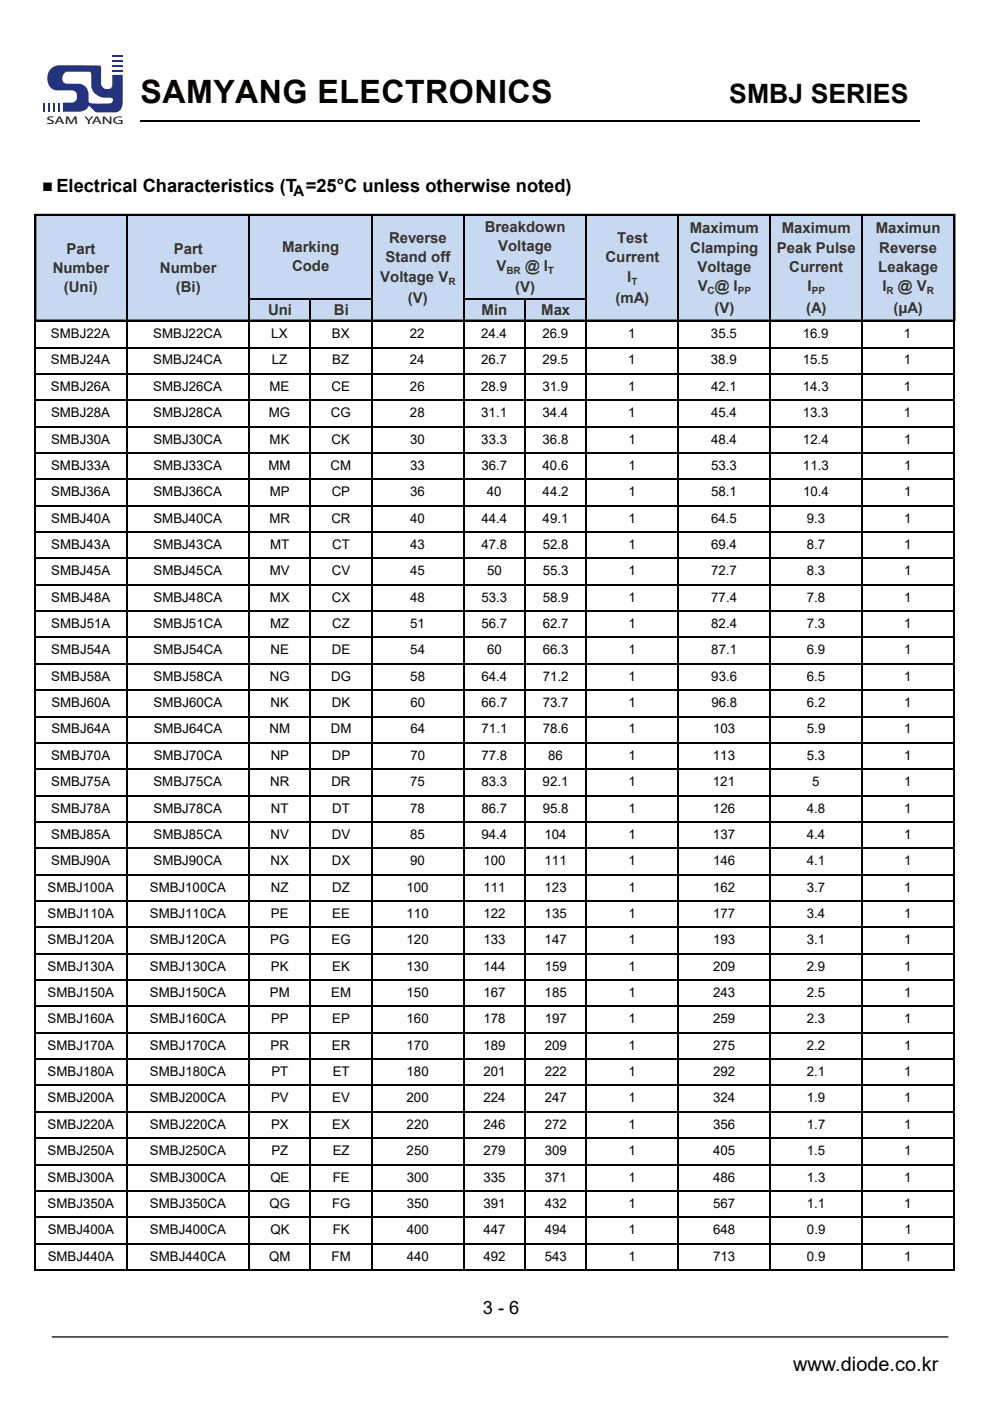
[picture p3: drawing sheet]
<svg xmlns="http://www.w3.org/2000/svg" width="210mm" height="297mm" viewBox="0 0 210 297" stroke-linecap="round" stroke-linejoin="round" font-family="sans-serif">
<path d="M7.5 45.5h195v22.4h-195z" fill="#c6d9f1" stroke="#000" stroke-width=".35"/>
<g fill="none" stroke="#000" stroke-width=".34">
<path d="M7.4 45.5v223.9M7.5 45.7h195M26.9 45.8v223.6M52.9 45.8v223.6M78.8 45.8v223.6M98.3 45.8v223.6M124.3 45.8v223.6M143.8 45.8v223.6M163.3 45.8v223.6M182.8 45.8v223.6M202.3 45.8v223.6M7.5 68.1h195"/>
<path d="M7.5 73.7h195M7.5 79.3h195M53 63.3h26M65.8 63.5v205.9M98.5 63.3h26M111.3 63.5v205.9M7.5 84.9h195M7.5 90.4h195M7.5 96h195M7.5 101.6h195M7.5 107.2h195M7.5 112.8h195"/>
<path d="M7.5 118.4h195M7.5 124h195M7.5 129.6h195M7.5 135.1h195M7.5 140.7h195M7.5 146.3h195M7.5 151.9h195M7.5 157.5h195M7.5 163.1h195M7.5 168.7h195M7.5 174.3h195M7.5 179.9h195"/>
<path d="M7.5 185.4h195M7.5 191h195M7.5 196.6h195M7.5 202.2h195M7.5 207.8h195M7.5 213.4h195M7.5 219h195M7.5 224.6h195M7.5 230.1h195M7.5 235.7h195M7.5 241.3h195M7.5 246.9h195"/>
<path d="M7.5 252.5h195M7.5 258.1h195M7.5 263.7h195M7.5 269.3h195"/>
</g>
<path d="M10.9 14.4a2.93 2.93 0 0 0 .4 4.6l.8 .2h3.2a1.34 1.34 0 0 1 1 1.3 1.34 1.34 0 0 1-1 1.3h-2v1.9h3.6a2.17 2.17 0 0 0 2-1.4l1.4 1.5h4.2a1.71 1.71 0 0 0 1.5-2v-5.9h-2.2v2.2a1.15 1.15 0 0 1-.9 .9 1.15 1.15 0 0 1-1.2-.6l-.3-.5v-3.7l-.1-.2-.6-.1-7.2-.1a3.5 3.5 0 0 0-2.6 .6zM13.8 15.4l.3-.2h4.8l.4 .4v2.6a3.1 3.1 0 0 0 2.5 2.5h1.7l.4 .2a.7 .7 0 0 1-.6 1l-3 .1a1.42 1.42 0 0 1-1.5-.5 3.1 3.1 0 0 0-1-3.4l-.9-.3h-2.9a1.38 1.38 0 0 1-.2-2.4z" fill="#24337e"/>
<path d="M23.8 15h2.2M23.8 14h2.2M23.8 12.9h2.2M23.8 11.9h2.2" fill="none" stroke="#24337e" stroke-width=".33"/>
<g fill="#24337e">
<path d="M12.3 21.8h.4v1.9h-.4z"/>
<path d="M11.3 21.8h.3v1.9h-.3z"/>
<path d="M10.2 21.8h.4v1.9h-.4z"/>
<path d="M9.2 21.8h.3v1.9h-.3z"/>
</g>
<path d="M29.8 25.7h165.3" fill="none" stroke="#000" stroke-width=".25"/>
<path d="M11.1 283.5h190" fill="none" stroke="#000" stroke-width=".26"/>
<text font-size="6.8" fill="#060001" x="29.8" y="21.8">SAMYANG ELECTRONICS</text>
<text font-size="5.7" x="154.7" y="21.8">SMBJ SERIES</text>
<text font-size="4.2" fill="#060001" x="168.2" y="290.6">www.diode.co.kr</text>
<text font-size="3.9" x="8.9" y="40.5">■ Electrical Characteristics (T =25°C unless otherwise noted)</text>
<text font-size="3.9" fill="#060001" x="102.4" y="278.6">3 - 6</text>
<text font-size="3.2" x="62.3" y="41.6">A</text>
<g font-size="3.2" fill="#333">
<text x="14.1" y="53.8">Part</text>
<text x="36.9" y="53.8">Part</text>
<text x="59.8" y="53.4">Marking</text>
<text x="82.5" y="51.5">Reverse</text>
<text x="102.8" y="49.1">Breakdown</text>
<text x="105.7" y="53.3">Voltage</text>
<text x="130.9" y="51.5">Test</text>
<text x="146.3" y="49.5">Maximum</text>
<text x="146.4" y="53.6">Clamping</text>
<text x="164.8" y="53.6">Peak Pulse</text>
<text x="165.8" y="49.5">Maximum</text>
<text x="185.7" y="49.5">Maximun</text>
<text x="186.5" y="53.6">Reverse</text>
<text x="11.2" y="57.9">Number</text>
<text x="33.9" y="57.9">Number</text>
<text x="61.9" y="57.5">Code</text>
<text x="80.6" y="59.7">Voltage V</text>
<text x="81.8" y="55.6">Stand off</text>
<text x="105.3" y="57.4">V</text>
<text x="111.4" y="57.4">@ I</text>
<text x="128.4" y="55.6">Current</text>
<text x="133.1" y="59.7">I</text>
<text x="147.9" y="57.7">Voltage</text>
<text x="167.4" y="57.7">Current</text>
<text x="186.3" y="57.7">Leakage</text>
<text x="13.5" y="62">(Uni)</text>
<text x="37.3" y="62">(Bi)</text>
<text x="86.5" y="64.2">(V)</text>
<text x="109.3" y="61.8">(V)</text>
<text x="130.6" y="64.2">(mA)</text>
<text x="148" y="61.8">V @ I</text>
<text x="171.3" y="61.8">I</text>
<text x="187.2" y="61.8">I</text>
<text x="190.5" y="61.8">@ V</text>
<text x="56.9" y="66.7">Uni</text>
<text x="70.8" y="66.7">Bi</text>
<text x="102.1" y="66.7">Min</text>
<text x="114.8" y="66.7">Max</text>
<text x="151.5" y="66.3">(V)</text>
<text x="171" y="66.3">(A)</text>
<text x="189.5" y="66.3">(μA)</text>
</g>
<g font-size="2.8">
<text x="10.8" y="71.7">SMBJ22A</text>
<text x="32.5" y="71.7">SMBJ22CA</text>
<text x="57.5" y="71.7">LX</text>
<text x="70.4" y="71.7">BX</text>
<text x="86.9" y="71.7">22</text>
<text x="102.1" y="71.7">24.4</text>
<text x="115.1" y="71.7">26.9</text>
<text x="133.3" y="71.7">1</text>
<text x="150.8" y="71.7">35.5</text>
<text x="170.3" y="71.7">16.9</text>
<text x="191.7" y="71.7">1</text>
<text x="10.8" y="77.3">SMBJ24A</text>
<text x="32.5" y="77.3">SMBJ24CA</text>
<text x="57.6" y="77.3">LZ</text>
<text x="70.5" y="77.3">BZ</text>
<text x="86.9" y="77.3">24</text>
<text x="102.1" y="77.3">26.7</text>
<text x="115.1" y="77.3">29.5</text>
<text x="133.2" y="77.3">1</text>
<text x="150.8" y="77.3">38.9</text>
<text x="170.3" y="77.3">15.5</text>
<text x="191.7" y="77.3">1</text>
<text x="10.8" y="82.9">SMBJ26A</text>
<text x="32.5" y="82.9">SMBJ26CA</text>
<text x="57.2" y="82.9">ME</text>
<text x="70.3" y="82.9">CE</text>
<text x="87" y="82.9">26</text>
<text x="102.1" y="82.9">28.9</text>
<text x="115.1" y="82.9">31.9</text>
<text x="133.3" y="82.9">1</text>
<text x="150.8" y="82.9">42.1</text>
<text x="170.3" y="82.9">14.3</text>
<text x="191.7" y="82.9">1</text>
<text x="10.8" y="88.5">SMBJ28A</text>
<text x="32.5" y="88.5">SMBJ28CA</text>
<text x="57" y="88.5">MG</text>
<text x="70.2" y="88.5">CG</text>
<text x="87" y="88.5">28</text>
<text x="102.1" y="88.5">31.1</text>
<text x="115.1" y="88.5">34.4</text>
<text x="133.3" y="88.5">1</text>
<text x="150.8" y="88.5">45.4</text>
<text x="170.3" y="88.5">13.3</text>
<text x="191.7" y="88.5">1</text>
<text x="10.8" y="94">SMBJ30A</text>
<text x="32.5" y="94">SMBJ30CA</text>
<text x="57.2" y="94">MK</text>
<text x="70.3" y="94">CK</text>
<text x="87" y="94">30</text>
<text x="102.1" y="94">33.3</text>
<text x="115.1" y="94">36.8</text>
<text x="133.3" y="94">1</text>
<text x="150.8" y="94">48.4</text>
<text x="170.3" y="94">12.4</text>
<text x="191.7" y="94">1</text>
<text x="10.8" y="99.6">SMBJ33A</text>
<text x="32.5" y="99.6">SMBJ33CA</text>
<text x="57" y="99.6">MM</text>
<text x="70.1" y="99.6">CM</text>
<text x="87" y="99.6">33</text>
<text x="102.1" y="99.6">36.7</text>
<text x="115.1" y="99.6">40.6</text>
<text x="133.3" y="99.6">1</text>
<text x="150.8" y="99.6">53.3</text>
<text x="170.3" y="99.6">11.3</text>
<text x="191.7" y="99.6">1</text>
<text x="10.8" y="105.2">SMBJ36A</text>
<text x="32.5" y="105.2">SMBJ36CA</text>
<text x="57.2" y="105.2">MP</text>
<text x="70.4" y="105.2">CP</text>
<text x="87" y="105.2">36</text>
<text x="103.3" y="105.2">40</text>
<text x="115.1" y="105.2">44.2</text>
<text x="133.3" y="105.2">1</text>
<text x="150.8" y="105.2">58.1</text>
<text x="170.3" y="105.2">10.4</text>
<text x="191.8" y="105.2">1</text>
<text x="10.8" y="110.8">SMBJ40A</text>
<text x="32.5" y="110.8">SMBJ40CA</text>
<text x="57.1" y="110.8">MR</text>
<text x="70.3" y="110.8">CR</text>
<text x="87" y="110.8">40</text>
<text x="102.1" y="110.8">44.4</text>
<text x="115.1" y="110.8">49.1</text>
<text x="133.3" y="110.8">1</text>
<text x="150.8" y="110.8">64.5</text>
<text x="171.1" y="110.8">9.3</text>
<text x="191.8" y="110.8">1</text>
<text x="10.9" y="116.4">SMBJ43A</text>
<text x="32.6" y="116.4">SMBJ43CA</text>
<text x="57.3" y="116.4">MT</text>
<text x="70.4" y="116.4">CT</text>
<text x="87" y="116.4">43</text>
<text x="102.1" y="116.4">47.8</text>
<text x="115.1" y="116.4">52.8</text>
<text x="133.3" y="116.4">1</text>
<text x="150.8" y="116.4">69.4</text>
<text x="171.1" y="116.4">8.7</text>
<text x="191.8" y="116.4">1</text>
<text x="10.9" y="122">SMBJ45A</text>
<text x="32.6" y="122">SMBJ45CA</text>
<text x="57.2" y="122">MV</text>
<text x="70.4" y="122">CV</text>
<text x="87" y="122">45</text>
<text x="103.3" y="122">50</text>
<text x="115.1" y="122">55.3</text>
<text x="133.3" y="122">1</text>
<text x="150.8" y="122">72.7</text>
<text x="171.1" y="122">8.3</text>
<text x="191.8" y="122">1</text>
<text x="10.9" y="127.6">SMBJ48A</text>
<text x="32.6" y="127.6">SMBJ48CA</text>
<text x="57.2" y="127.6">MX</text>
<text x="70.4" y="127.6">CX</text>
<text x="87" y="127.6">48</text>
<text x="102.1" y="127.6">53.3</text>
<text x="115.1" y="127.6">58.9</text>
<text x="133.3" y="127.6">1</text>
<text x="150.9" y="127.6">77.4</text>
<text x="171.1" y="127.6">7.8</text>
<text x="191.8" y="127.6">1</text>
<text x="10.9" y="133.2">SMBJ51A</text>
<text x="32.6" y="133.2">SMBJ51CA</text>
<text x="57.3" y="133.2">MZ</text>
<text x="70.5" y="133.2">CZ</text>
<text x="87" y="133.2">51</text>
<text x="102.1" y="133.2">56.7</text>
<text x="115.1" y="133.2">62.7</text>
<text x="133.3" y="133.2">1</text>
<text x="150.9" y="133.2">82.4</text>
<text x="171.1" y="133.2">7.3</text>
<text x="191.8" y="133.2">1</text>
<text x="10.9" y="138.7">SMBJ54A</text>
<text x="32.6" y="138.7">SMBJ54CA</text>
<text x="57.4" y="138.7">NE</text>
<text x="70.4" y="138.7">DE</text>
<text x="87" y="138.7">54</text>
<text x="103.3" y="138.7">60</text>
<text x="115.1" y="138.7">66.3</text>
<text x="133.3" y="138.7">1</text>
<text x="150.9" y="138.7">87.1</text>
<text x="171.1" y="138.7">6.9</text>
<text x="191.8" y="138.7">1</text>
<text x="10.9" y="144.3">SMBJ58A</text>
<text x="10.9" y="149.9">SMBJ60A</text>
<text x="32.6" y="144.3">SMBJ58CA</text>
<text x="32.6" y="149.9">SMBJ60CA</text>
<text x="57.2" y="144.3">NG</text>
<text x="57.4" y="149.9">NK</text>
<text x="70.2" y="144.3">DG</text>
<text x="70.4" y="149.9">DK</text>
<text x="87" y="144.3">58</text>
<text x="87" y="149.9">60</text>
<text x="102.1" y="144.3">64.4</text>
<text x="102.1" y="149.9">66.7</text>
<text x="115.1" y="144.3">71.2</text>
<text x="115.1" y="149.9">73.7</text>
<text x="133.3" y="144.3">1</text>
<text x="133.3" y="149.9">1</text>
<text x="150.9" y="144.3">93.6</text>
<text x="150.9" y="149.9">96.8</text>
<text x="171.1" y="144.3">6.5</text>
<text x="171.2" y="149.9">6.2</text>
<text x="191.8" y="144.3">1</text>
<text x="191.8" y="149.9">1</text>
<text x="10.9" y="155.5">SMBJ64A</text>
<text x="32.6" y="155.5">SMBJ64CA</text>
<text x="57.2" y="155.5">NM</text>
<text x="70.2" y="155.5">DM</text>
<text x="87" y="155.5">64</text>
<text x="102.2" y="155.5">71.1</text>
<text x="115.1" y="155.5">78.6</text>
<text x="133.3" y="155.5">1</text>
<text x="151.3" y="155.5">103</text>
<text x="171.2" y="155.5">5.9</text>
<text x="191.8" y="155.5">1</text>
<text x="10.8" y="161.1">SMBJ70A</text>
<text x="32.6" y="161.1">SMBJ70CA</text>
<text x="57.4" y="161.1">NP</text>
<text x="70.4" y="161.1">DP</text>
<text x="87" y="161.1">70</text>
<text x="102.1" y="161.1">77.8</text>
<text x="116.3" y="161.1">86</text>
<text x="133.3" y="161.1">1</text>
<text x="151.2" y="161.1">113</text>
<text x="171.1" y="161.1">5.3</text>
<text x="191.8" y="161.1">1</text>
<text x="10.8" y="166.7">SMBJ75A</text>
<text x="32.5" y="166.7">SMBJ75CA</text>
<text x="57.3" y="166.7">NR</text>
<text x="70.3" y="166.7">DR</text>
<text x="87" y="166.7">75</text>
<text x="102.1" y="166.7">83.3</text>
<text x="115.1" y="166.7">92.1</text>
<text x="133.3" y="166.7">1</text>
<text x="151.2" y="166.7">121</text>
<text x="172.3" y="166.7">5</text>
<text x="191.8" y="166.7">1</text>
<text x="10.9" y="172.3">SMBJ78A</text>
<text x="32.6" y="172.3">SMBJ78CA</text>
<text x="57.5" y="172.3">NT</text>
<text x="70.4" y="172.3">DT</text>
<text x="87" y="172.3">78</text>
<text x="102.1" y="172.3">86.7</text>
<text x="115.1" y="172.3">95.8</text>
<text x="133.3" y="172.3">1</text>
<text x="151.2" y="172.3">126</text>
<text x="171.1" y="172.3">4.8</text>
<text x="191.8" y="172.3">1</text>
<text x="10.9" y="177.9">SMBJ85A</text>
<text x="32.6" y="177.9">SMBJ85CA</text>
<text x="57.4" y="177.9">NV</text>
<text x="70.4" y="177.9">DV</text>
<text x="87" y="177.9">85</text>
<text x="102.1" y="177.9">94.4</text>
<text x="115.5" y="177.9">104</text>
<text x="133.3" y="177.9">1</text>
<text x="151.2" y="177.9">137</text>
<text x="171.1" y="177.9">4.4</text>
<text x="191.8" y="177.9">1</text>
<text x="10.9" y="183.4">SMBJ90A</text>
<text x="32.6" y="183.4">SMBJ90CA</text>
<text x="57.4" y="183.4">NX</text>
<text x="70.4" y="183.4">DX</text>
<text x="87" y="183.4">90</text>
<text x="102.5" y="183.4">100</text>
<text x="115.5" y="183.4">111</text>
<text x="133.3" y="183.4">1</text>
<text x="151.2" y="183.4">146</text>
<text x="171.1" y="183.4">4.1</text>
<text x="191.8" y="183.4">1</text>
<text x="10.1" y="189">SMBJ100A</text>
<text x="31.8" y="189">SMBJ100CA</text>
<text x="57.5" y="189">NZ</text>
<text x="70.5" y="189">DZ</text>
<text x="86.2" y="189">100</text>
<text x="102.5" y="189">111</text>
<text x="115.5" y="189">123</text>
<text x="133.3" y="189">1</text>
<text x="151.2" y="189">162</text>
<text x="171.1" y="189">3.7</text>
<text x="191.8" y="189">1</text>
<text x="10.1" y="194.6">SMBJ110A</text>
<text x="31.8" y="194.6">SMBJ110CA</text>
<text x="57.5" y="194.6">PE</text>
<text x="70.5" y="194.6">EE</text>
<text x="86.2" y="194.6">110</text>
<text x="102.5" y="194.6">122</text>
<text x="115.5" y="194.6">135</text>
<text x="133.3" y="194.6">1</text>
<text x="151.2" y="194.6">177</text>
<text x="171.1" y="194.6">3.4</text>
<text x="191.8" y="194.6">1</text>
<text x="10.1" y="200.2">SMBJ120A</text>
<text x="31.8" y="200.2">SMBJ120CA</text>
<text x="57.3" y="200.2">PG</text>
<text x="70.3" y="200.2">EG</text>
<text x="86.2" y="200.2">120</text>
<text x="102.5" y="200.2">133</text>
<text x="115.5" y="200.2">147</text>
<text x="133.3" y="200.2">1</text>
<text x="151.2" y="200.2">193</text>
<text x="171.1" y="200.2">3.1</text>
<text x="191.8" y="200.2">1</text>
<text x="10.1" y="205.8">SMBJ130A</text>
<text x="31.8" y="205.8">SMBJ130CA</text>
<text x="57.5" y="205.8">PK</text>
<text x="70.5" y="205.8">EK</text>
<text x="86.2" y="205.8">130</text>
<text x="102.5" y="205.8">144</text>
<text x="115.5" y="205.8">159</text>
<text x="133.3" y="205.8">1</text>
<text x="151.2" y="205.8">209</text>
<text x="171.1" y="205.8">2.9</text>
<text x="191.8" y="205.8">1</text>
<text x="10.1" y="211.4">SMBJ150A</text>
<text x="31.8" y="211.4">SMBJ150CA</text>
<text x="57.2" y="211.4">PM</text>
<text x="70.2" y="211.4">EM</text>
<text x="86.2" y="211.4">150</text>
<text x="102.5" y="211.4">167</text>
<text x="115.5" y="211.4">185</text>
<text x="133.3" y="211.4">1</text>
<text x="151.2" y="211.4">243</text>
<text x="171.1" y="211.4">2.5</text>
<text x="191.8" y="211.4">1</text>
<text x="10.1" y="217">SMBJ160A</text>
<text x="31.8" y="217">SMBJ160CA</text>
<text x="57.5" y="217">PP</text>
<text x="70.5" y="217">EP</text>
<text x="86.2" y="217">160</text>
<text x="102.5" y="217">178</text>
<text x="115.5" y="217">197</text>
<text x="133.3" y="217">1</text>
<text x="151.3" y="217">259</text>
<text x="171.1" y="217">2.3</text>
<text x="191.8" y="217">1</text>
<text x="10.1" y="222.6">SMBJ170A</text>
<text x="31.8" y="222.6">SMBJ170CA</text>
<text x="57.4" y="222.6">PR</text>
<text x="70.4" y="222.6">ER</text>
<text x="86.2" y="222.6">170</text>
<text x="102.5" y="222.6">189</text>
<text x="115.5" y="222.6">209</text>
<text x="133.3" y="222.6">1</text>
<text x="151.2" y="222.6">275</text>
<text x="171.1" y="222.6">2.2</text>
<text x="191.8" y="222.6">1</text>
<text x="10.1" y="228.2">SMBJ180A</text>
<text x="10.1" y="233.7">SMBJ200A</text>
<text x="31.8" y="228.2">SMBJ180CA</text>
<text x="31.8" y="233.7">SMBJ200CA</text>
<text x="57.5" y="233.7">PV</text>
<text x="57.6" y="228.2">PT</text>
<text x="70.5" y="233.7">EV</text>
<text x="70.6" y="228.2">ET</text>
<text x="86.2" y="228.2">180</text>
<text x="86.2" y="233.7">200</text>
<text x="102.5" y="228.2">201</text>
<text x="102.5" y="233.7">224</text>
<text x="115.5" y="233.7">247</text>
<text x="115.5" y="228.2">222</text>
<text x="133.3" y="233.7">1</text>
<text x="133.3" y="228.2">1</text>
<text x="151.3" y="233.7">324</text>
<text x="151.3" y="228.2">292</text>
<text x="171.1" y="233.7">1.9</text>
<text x="171.1" y="228.2">2.1</text>
<text x="191.8" y="233.7">1</text>
<text x="191.8" y="228.2">1</text>
<text x="10.1" y="239.3">SMBJ220A</text>
<text x="31.8" y="239.3">SMBJ220CA</text>
<text x="57.5" y="239.3">PX</text>
<text x="70.5" y="239.3">EX</text>
<text x="86.3" y="239.3">220</text>
<text x="102.5" y="239.3">246</text>
<text x="115.5" y="239.3">272</text>
<text x="133.3" y="239.3">1</text>
<text x="151.3" y="239.3">356</text>
<text x="171.2" y="239.3">1.7</text>
<text x="191.8" y="239.3">1</text>
<text x="10.1" y="244.9">SMBJ250A</text>
<text x="31.8" y="244.9">SMBJ250CA</text>
<text x="57.6" y="244.9">PZ</text>
<text x="70.6" y="244.9">EZ</text>
<text x="86.3" y="244.9">250</text>
<text x="102.5" y="244.9">279</text>
<text x="115.5" y="244.9">309</text>
<text x="133.3" y="244.9">1</text>
<text x="151.3" y="244.9">405</text>
<text x="171.1" y="244.9">1.5</text>
<text x="191.8" y="244.9">1</text>
<text x="10.1" y="250.5">SMBJ300A</text>
<text x="31.8" y="250.5">SMBJ300CA</text>
<text x="57.3" y="250.5">QE</text>
<text x="70.6" y="250.5">FE</text>
<text x="86.3" y="250.5">300</text>
<text x="102.5" y="250.5">335</text>
<text x="115.5" y="250.5">371</text>
<text x="133.3" y="250.5">1</text>
<text x="151.3" y="250.5">486</text>
<text x="171.2" y="250.5">1.3</text>
<text x="191.8" y="250.5">1</text>
<text x="10.1" y="256.1">SMBJ350A</text>
<text x="31.8" y="256.1">SMBJ350CA</text>
<text x="57.2" y="256.1">QG</text>
<text x="70.4" y="256.1">FG</text>
<text x="86.3" y="256.1">350</text>
<text x="102.5" y="256.1">391</text>
<text x="115.5" y="256.1">432</text>
<text x="133.3" y="256.1">1</text>
<text x="151.3" y="256.1">567</text>
<text x="171.1" y="256.1">1.1</text>
<text x="191.8" y="256.1">1</text>
<text x="10.1" y="261.7">SMBJ400A</text>
<text x="31.8" y="261.7">SMBJ400CA</text>
<text x="57.3" y="261.7">QK</text>
<text x="70.6" y="261.7">FK</text>
<text x="86.3" y="261.7">400</text>
<text x="102.5" y="261.7">447</text>
<text x="115.5" y="261.7">494</text>
<text x="133.3" y="261.7">1</text>
<text x="151.3" y="261.7">648</text>
<text x="171.2" y="261.7">0.9</text>
<text x="191.8" y="261.7">1</text>
<text x="10.1" y="267.3">SMBJ440A</text>
<text x="31.8" y="267.3">SMBJ440CA</text>
<text x="57.1" y="267.3">QM</text>
<text x="70.3" y="267.3">FM</text>
<text x="86.3" y="267.3">440</text>
<text x="102.6" y="267.3">492</text>
<text x="115.5" y="267.3">543</text>
<text x="133.3" y="267.3">1</text>
<text x="151.3" y="267.3">713</text>
<text x="171.2" y="267.3">0.9</text>
<text x="191.8" y="267.3">1</text>
</g>
<text font-size="2.4" fill="#090c1a" x="9.9" y="26.3">SAM YANG</text>
<g font-size="2.1" fill="#333">
<text x="107.4" y="58">BR</text>
<text x="116.2" y="58">T</text>
<text x="95.1" y="60.4">R</text>
<text x="133.9" y="60.4">T</text>
<text x="150.1" y="62.4">C</text>
<text x="156.5" y="62.4">PP</text>
<text x="172.2" y="62.4">PP</text>
<text x="188" y="62.4">R</text>
<text x="196.6" y="62.4">R</text>
</g>
</svg>
